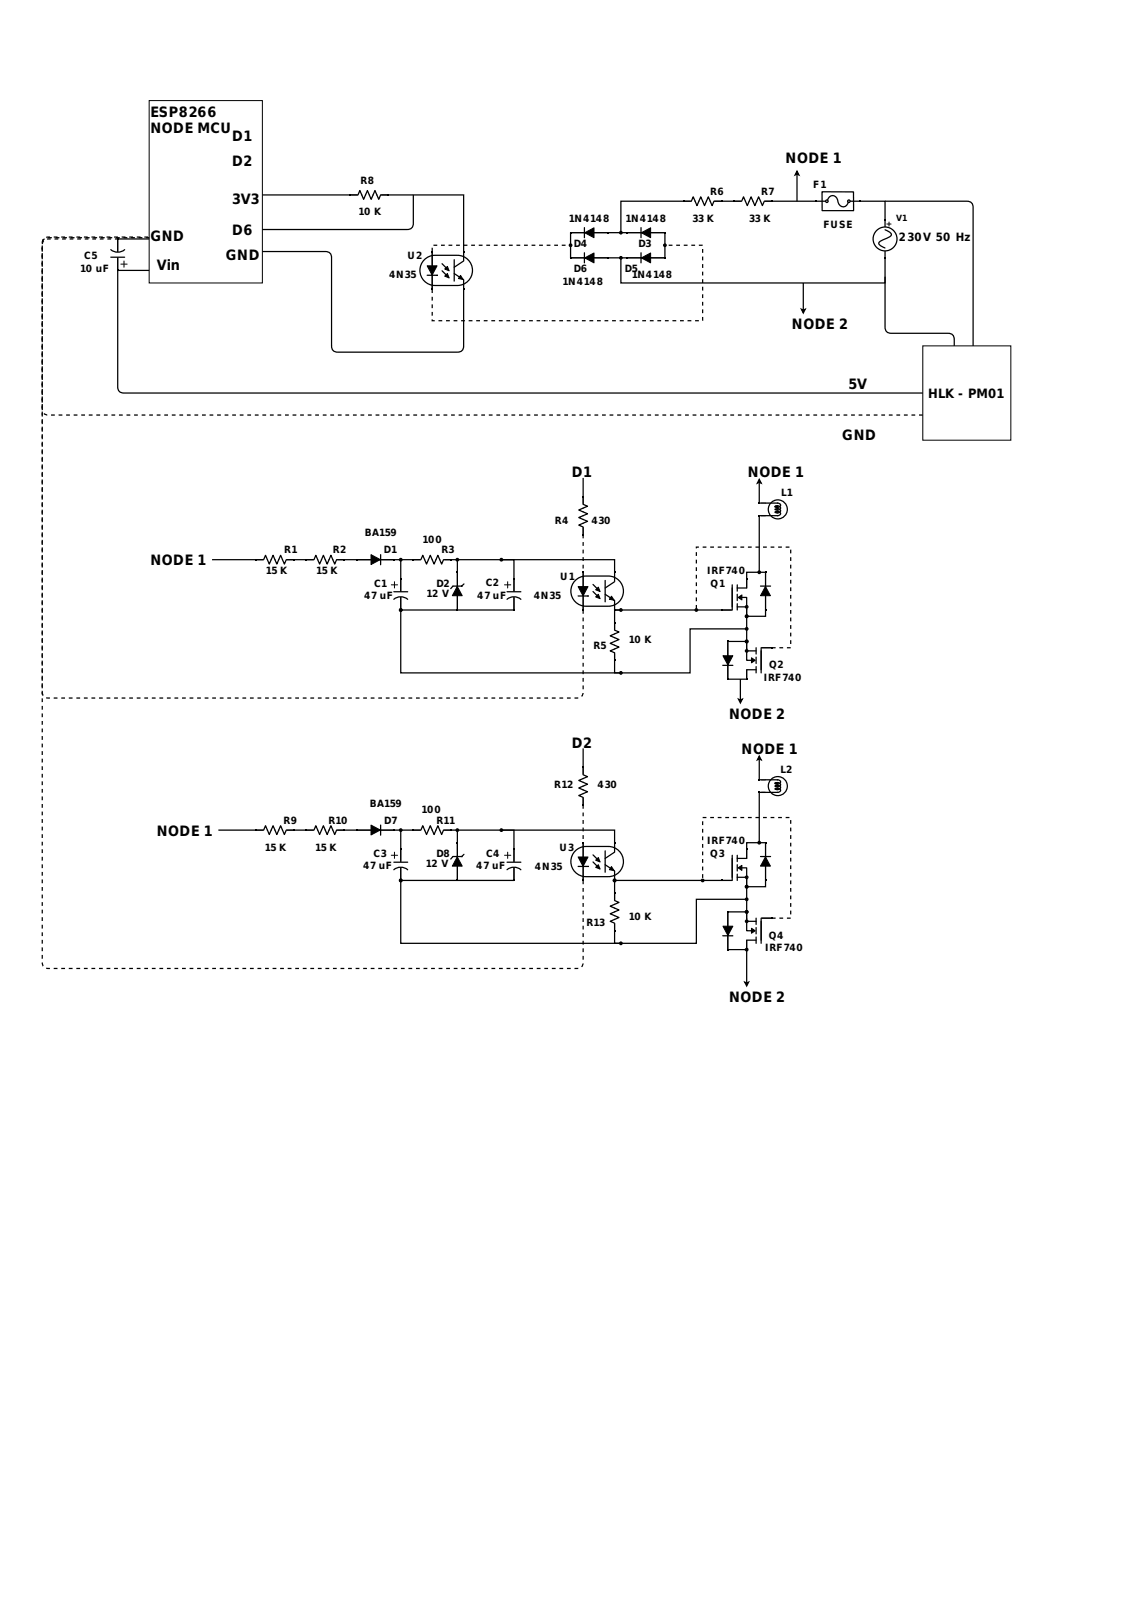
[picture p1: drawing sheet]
<svg xmlns="http://www.w3.org/2000/svg" width="210mm" height="297mm" viewBox="0 0 210 297" stroke-linecap="round" stroke-linejoin="round" font-family="sans-serif">
<g fill="#000">
<path d="M47.2 103.4h.3v.2h-.3zM47.5 103.5h1.1zM53.1 103.5h1.1zM54.2 103.4h.3v.2h-.3zM56.5 103.4h.3v.2h-.3zM56.8 103.5h1.1zM62.4 103.5h1.1zM63.5 103.4h.3v.2h-.3zM65.9 103.4h.2v.2h-.2zM68.6 102.6l1.7 .9-1.7 .9zM72.8 103.4h.3v.2h-.3zM74 106.9h.2v.2h-.2z"/>
<path d="M74 112.7h.2v.2h-.2zM76.3 103.4h.3v.2h-.3zM76.6 103.5h1.1zM82.1 103.5h1.2zM83.3 103.4h.2v.2h-.2zM84.5 105.7h.2v.3h-.2zM84.5 112.7h.2v.2h-.2zM84.6 108.5l.9 1.7h-1.8zM94.9 106.9h.3v.2h-.3zM94.9 112.7h.3v.2h-.3zM107.7 105.7h.3v.3h-.3zM107.7 112.7h.3v.2h-.3z"/>
<path d="M113.5 105.7h.3v.3h-.3zM113.5 112.7h.3v.2h-.3zM133.3 112.7h.3v.2h-.3zM133.6 112.8h1.7zM134.5 118.5h.2v.3h-.2zM136.5 110.5l.7-.5v1zM138 106.9h.2v.2h-.2zM138 113.9h.2v.2h-.2zM138.1 107.1v1.6zM138.1 112.7v1.2zM138.1 118.8v1.1zM138 118.5h.2v.3h-.2z"/>
<path d="M141.5 105.7h.2v.3h-.2zM141.5 112.7h.2v.2h-.2zM141.6 108.5l.9 1.7h-1.9zM140.9 119.8h1.7zM142.6 119.7h.3v.2h-.3zM133.7 121.3h1.8l-.9 1.7zM134.5 125.5h.2v.2h-.2zM138.1 123.9v1.6zM138 125.5h.2v.2h-.2zM139 121.7l.7 .4-.7 .5z"/>
<circle cx="74.1" cy="103.5" r=".23"/>
<circle cx="84.6" cy="103.5" r=".23"/>
<circle cx="138.1" cy="114" r=".23"/>
<circle cx="138.1" cy="118.6" r=".23"/>
</g>
<g fill="none" stroke="#000" stroke-width=".18">
<path d="M66.1 103.5h6.7M68.6 102.6l1.7 .9-1.7 .9zM72.4 108.2h1.1M72.9 107.6v1.2M74.1 107.1v2.2M74.1 110.5v2.2M84.6 108.5l.9 1.7h-1.8zM84.6 106v6.7M93.3 108.2h1.2M93.9 107.6v1.2M95 107.1v2.2M95 110.5v2.2"/>
<path d="M134.6 118.8v6.7M136.5 110.5l.7-.5v1zM141.6 108.5l.9 1.7h-1.9zM141.6 106v6.7M133.7 121.3h1.8l-.9 1.7zM139 121.7l.7 .4-.7 .5z"/>
</g>
<g fill="none" stroke="#000" stroke-width=".23">
<path d="M47.5 103.5h1.1M48.8 103.5l.3-.8 .7 1.6 .7-1.6 .7 1.6 .7-1.6 .7 1.6 .3-.8M53.1 103.5h1.1M54.3 103.5h2.4M56.8 103.5h1.1M58.1 103.5l.3-.8 .7 1.6 .7-1.6 .7 1.6 .7-1.6 .7 1.6 .3-.8M62.4 103.5h1.1M63.6 103.5h2.4M66.1 103.5h6.7M70.4 102.6v1.8M72.8 109.5h2.6M72.8 110.8a1.97 1.97 0 0 1 2.6 0"/>
<path d="M72.9 103.5h3.5M74.1 103.8v3.2M74.1 107.1v2.2M74.1 110.5v2.2M76.6 103.5h1.1M77.8 103.5l.4-.8 .7 1.6 .7-1.6 .7 1.6 .7-1.6 .7 1.6 .3-.8M82.1 103.5h1.2M83.4 103.5h1.2v2.3M84.6 106v6.7M84.8 103.5h10.2v3.5M85.8 108l-.4 .4h.1h-1.7l-.4 .5M93.8 109.5h2.5"/>
<path d="M93.8 110.8a1.97 1.97 0 0 1 2.5 0M95 107.1v2.2M95 110.5v2.2M133.6 112.8h1.7M134.6 118.8v6.7M135.4 108.2v4.6M136.3 108.8h1.8M136.3 112.2h1.8M136.3 108.2v1.1M136.3 109.9v1.2M136.3 111.7v1.1M137.2 110.5h.9v3.4"/>
<path d="M138.1 107.1v1.6M138.1 114.2v4.2M138.1 118.8v3.3h.9M139.8 119.8v1.2M140.6 108.4h1.9M140.8 119.8v4.7M140.9 119.8h1.7M141.6 112.8v1.2h-3.3M141.6 106v6.7M133.7 123.1h1.8M138.1 123.9v1.6M138.1 123.9h1.7"/>
<path d="M138.1 120.4h1.7M139.8 121.5v1.2M139.8 123.3v1.2"/>
<circle cx="74.1" cy="103.5" r=".23"/>
<circle cx="84.6" cy="103.5" r=".23"/>
<circle cx="138.1" cy="114" r=".23"/>
<circle cx="138.1" cy="118.6" r=".23"/>
<circle cx="138.1" cy="112.2" r=".23"/>
<circle cx="138.1" cy="120.4" r=".23"/>
</g>
<path d="M106.6 107.2l1.1-.6 .6-.1h4.2a2.79 2.79 0 0 1 2.8 2.8 2.79 2.79 0 0 1-2.8 2.8h-4.1a2.79 2.79 0 0 1-2.7-1.8 2.79 2.79 0 0 1 .9-3.1z" fill="#fff"/>
<g fill="none" stroke="#000" stroke-width=".23">
<path d="M126.5 37.2h-11.7v5.6M126.6 37.2h1.1M127.9 37.2l.3-.8 .7 1.6 .7-1.6 .7 1.6 .7-1.6 .7 1.6 .3-.8M132.2 37.2h1.1M133.4 37.2h2.4M135.9 37.2h1.1M137.2 37.2l.3-.8 .7 1.6 .7-1.6 .7 1.6 .7-1.6 .7 1.6 .3-.8M141.5 37.2h1.1M105.6 47.7h6.8M105.6 43h6.8M108.1 46.8v1.8M108.1 42.1v1.9"/>
<path d="M112.5 43h3.5M112.5 47.7h3.5M116.1 43h6.8M116.1 47.7h6.8M118.5 42.1v1.9M118.5 46.8v1.8M107.8 93.3l.9 .3-1.7 .7 1.7 .7-1.7 .7 1.7 .7-1.7 .7 .8 .4M107.8 92v1.2M107.8 97.6v1.1M106.6 107.2l1.1-.6 .6-.1h4.2a2.79 2.79 0 0 1 2.8 2.8 2.79 2.79 0 0 1-2.8 2.8h-4.1a2.79 2.79 0 0 1-2.7-1.8 2.79 2.79 0 0 1 .9-3.1zM106.9 110.2h1.9M107.8 106v6.7"/>
<path d="M109.7 108.1l1 1M109.7 109.4l1 1M111.9 109.9l1.8 1.2M111.9 107.4v3.9M113.7 107.6l-1.8 1.2M113.7 106v1.5M113.7 111.2v1.5M113.7 116.5l.8 .4-1.7 .7 1.7 .7-1.7 .7 1.7 .7-1.7 .7 .9 .3M113.7 115.3v1.1M113.7 120.9v1.1"/>
<circle cx="114.8" cy="43" r=".23"/>
</g>
<g fill="#000">
<path d="M126.3 37.1h.3v.2h-.3zM126.6 37.2h1.1zM132.2 37.2h1.1zM133.3 37.1h.3v.2h-.3zM135.6 37.1h.3v.2h-.3zM135.9 37.2h1.1zM141.5 37.2h1.1zM142.6 37.1h.3v.2h-.3zM150.8 37.1h.2v.2h-.2zM158.9 37.1h.2v.2h-.2zM105.4 42.9h.2v.2h-.2zM105.4 47.6h.2v.2h-.2z"/>
<path d="M108.1 43l1.8-.9v1.9zM108.1 47.7l1.8-.9v1.8zM112.4 42.9h.2v.2h-.2zM112.4 47.6h.2v.2h-.2zM115.9 42.9h.2v.2h-.2zM115.9 47.6h.2v.2h-.2zM118.6 43l1.7-.9v1.9zM118.6 47.7l1.7-.9v1.8zM122.9 42.9h.2v.2h-.2zM122.9 47.6h.2v.2h-.2zM107.8 97.6v1.1zM107.8 92v1.2z"/>
<path d="M107.7 98.7h.3v.3h-.3zM107.7 91.8h.3v.2h-.3zM106.9 108.5h1.8l-.9 1.7zM110.7 109.9l.3 .8-.8-.3zM110.2 109.1l.5-.5 .3 .8zM113.1 110.3l.5 .7-.9-.2zM113.7 115.3v1.1zM113.5 115h.3v.3h-.3zM113.7 120.9v1.1zM113.5 122h.3v.2h-.3z"/>
<circle cx="114.8" cy="43" r=".23"/>
</g>
<g fill="none" stroke="#000" stroke-width=".18">
<path d="M105.6 43h6.8M105.6 47.7h6.8M108.1 47.7l1.8-.9v1.8zM108.1 43l1.8-.9v1.9zM116.1 43h6.8M116.1 47.7h6.8M118.6 43l1.7-.9v1.9zM118.6 47.7l1.7-.9v1.8zM106.9 108.5h1.8l-.9 1.7zM107.8 106v6.7M110.2 109.1l.5-.5 .3 .8zM110.7 109.9l.3 .8-.8-.3z"/>
<path d="M113.1 110.3l.5 .7-.9-.2z"/>
</g>
<path d="M107.8 98.9v6.9" fill="none" stroke="#000" stroke-width=".23" stroke-dasharray=".7 .7" stroke-linecap="butt"/>
<path d="M152 35.5h5.8l.1 3.5h-5.9z" fill="#fff"/>
<g fill="none" stroke="#000" stroke-width=".23">
<path d="M151 37.2h1.6M152 35.5h5.8l.1 3.5h-5.9zM153.1 36.9l.2-.4a.86 .86 0 0 1 1.5 .2 1.63 1.63 0 0 0 1 1.5h.4l.4-.3 .3-.5M157.3 37.2h1.6"/>
<circle cx="152.9" cy="37.2" r=".23"/>
<circle cx="157" cy="37.2" r=".23"/>
</g>
<path d="M163.6 40.6h.2v.2h-.2zM163.6 47.6h.2v.2h-.2z" fill="#000"/>
<circle cx="163.7" cy="44.2" r="2.21" fill="#fff"/>
<g fill="none" stroke="#000" stroke-width=".23">
<path d="M142.7 37.2h8.2M159 37.2h4.7v3.5M163.7 47.7v4.6h-48.9v-4.4M163.7 42.5l.7 .4 .4 .3 .1 .2-.5 .5-1.4 .6-.5 .4 .1 .3 .3 .3 .8 .4M163.7 40.8v1.1M163.7 46.5v1.1"/>
<circle cx="114.8" cy="47.7" r=".23"/>
<circle cx="163.7" cy="44.2" r="2.21"/>
</g>
<path d="M164 41.4h.8M164.4 41.1v.7" fill="none" stroke="#000" stroke-width=".18"/>
<g fill="#000">
<path d="M79.8 46.4h.2v.2h-.2zM79.8 53.4h.2v.2h-.2zM85.6 46.4h.3v.2h-.3zM85.6 53.4h.3v.2h-.3z"/>
<circle cx="114.8" cy="47.7" r=".23"/>
</g>
<path d="M78.7 47.8l1.1-.5 .6-.1h4.2a2.79 2.79 0 0 1 2.8 2.8 2.79 2.79 0 0 1-2.8 2.8h-4.2a2.79 2.79 0 0 1-2.6-1.9 2.79 2.79 0 0 1 .9-3.1z" fill="#fff"/>
<g fill="none" stroke="#000" stroke-width=".23">
<path d="M64.9 36.1h1.2M66.2 36.1l.4-.9 .6 1.7 .7-1.7 .7 1.7 .7-1.7 .7 1.7 .4-.8M70.5 36.1h1.2M78.7 47.8l1.1-.5 .6-.1h4.2a2.79 2.79 0 0 1 2.8 2.8 2.79 2.79 0 0 1-2.8 2.8h-4.2a2.79 2.79 0 0 1-2.6-1.9 2.79 2.79 0 0 1 .9-3.1zM79 50.9h1.9M79.9 46.6v6.8M81.7 48.8l1 1M81.8 50.1l.9 1M84 50.6l1.7 1.2M84 48v4M85.7 48.3l-1.7 1.1M85.7 46.6v1.6"/>
<path d="M85.7 51.9v1.5M105.5 43v4.7M123 43v4.7M47.5 153.5h1.1M48.8 153.5l.3-.8 .7 1.6 .7-1.6 .7 1.6 .7-1.6 .7 1.6 .3-.8M53.1 153.5h1.1M54.3 153.5h2.4M56.8 153.5h1.1M58.1 153.5l.3-.8 .7 1.6 .7-1.6 .7 1.6 .7-1.6 .7 1.6 .3-.8M62.4 153.5h1.1M63.6 153.5h2.4M66.1 153.5h6.7"/>
<path d="M70.4 152.6v1.9M72.8 159.5h2.6M72.9 153.5h3.5M74.1 153.8v3.2M74.1 157.1v2.3M76.6 153.5h1.1M77.8 153.5l.4-.8 .7 1.6 .7-1.6 .7 1.6 .7-1.6 .7 1.6 .3-.8M82.1 153.5h1.2M83.4 153.5h1.2v2.4M84.6 156v6.7M84.8 153.5h10.2v3.5M85.8 158l-.4 .4h.1h-1.7l-.4 .5"/>
<path d="M93.8 159.5h2.5M95 157.1v2.3M135.4 158.2v4.6M136.3 158.8h1.8M136.3 158.2v1.2M136.3 159.9v1.2M138.1 157.1v1.6M140.6 158.4h1.9M141.6 156v6.7M72.8 160.9a1.97 1.97 0 0 1 2.6 0M74.1 160.5v2.2M93.8 160.9a1.97 1.97 0 0 1 2.5 0"/>
<path d="M95 160.5v2.2M133.6 162.8h1.7M133.7 173.1h1.8M134.6 168.8v6.7M136.3 162.3h1.8M136.3 161.7v1.1M137.2 160.5h.9v3.4M138.1 164.2v4.2M138.1 168.8v3.3h.9M138.1 173.9v1.6M138.1 173.9h1.7M138.1 170.4h1.7"/>
<path d="M139.8 169.8v1.2M139.8 171.6v1.1M139.8 173.3v1.2M140.8 169.8v4.7M140.9 169.8h1.7M141.6 162.8v1.2h-3.3"/>
<circle cx="74.1" cy="153.5" r=".23"/>
<circle cx="84.6" cy="153.5" r=".23"/>
<circle cx="138.1" cy="162.3" r=".23"/>
<circle cx="138.1" cy="164" r=".23"/>
<circle cx="138.1" cy="168.7" r=".23"/>
<circle cx="138.1" cy="170.4" r=".23"/>
</g>
<g fill="#000">
<path d="M64.7 35.9h.2v.3h-.2zM64.9 36.1h1.2zM70.5 36.1h1.2zM71.7 35.9h.2v.3h-.2zM79 49.2h1.8l-.9 1.7zM82.7 50.6l.4 .8-.9-.3zM82.2 49.8l.5-.5 .4 .8zM85.2 50.9l.5 .8-.9-.2zM47.2 153.4h.3v.3h-.3zM47.5 153.5h1.1zM53.1 153.5h1.1zM54.2 153.4h.3v.3h-.3z"/>
<path d="M56.5 153.4h.3v.3h-.3zM56.8 153.5h1.1zM62.4 153.5h1.1zM63.5 153.4h.3v.3h-.3zM65.9 153.4h.2v.3h-.2zM68.6 152.6l1.7 .9-1.7 .9zM72.8 153.4h.3v.3h-.3zM74 156.9h.2v.2h-.2zM76.3 153.4h.3v.3h-.3zM76.6 153.5h1.1zM82.1 153.5h1.2zM83.3 153.4h.2v.3h-.2z"/>
<path d="M84.5 155.7h.2v.3h-.2zM84.6 158.5l.9 1.7h-1.8zM94.9 156.9h.3v.2h-.3zM107.7 155.7h.3v.3h-.3zM113.5 155.7h.3v.3h-.3zM138 156.9h.2v.2h-.2zM138.1 157.1v1.6zM141.5 155.7h.2v.3h-.2zM141.6 158.5l.9 1.7h-1.9zM74 162.7h.2v.3h-.2zM84.5 162.7h.2v.3h-.2zM94.9 162.7h.3v.3h-.3z"/>
<path d="M107.7 162.7h.3v.3h-.3zM113.5 162.7h.3v.3h-.3zM133.3 162.7h.3v.3h-.3zM133.6 162.8h1.7zM133.7 171.3h1.8l-.9 1.7zM134.5 175.5h.2v.3h-.2zM134.5 168.5h.2v.3h-.2zM136.5 160.5l.7-.5v1zM138 163.9h.2v.2h-.2zM138.1 162.7v1.2zM138.1 173.9v1.6zM138.1 168.8v1.1z"/>
<path d="M138 175.5h.2v.3h-.2zM138 168.5h.2v.3h-.2zM139 171.7l.7 .4-.7 .5zM141.5 162.7h.2v.3h-.2zM140.9 169.8h1.7zM142.6 169.7h.3v.2h-.3z"/>
<circle cx="74.1" cy="153.5" r=".23"/>
<circle cx="84.6" cy="153.5" r=".23"/>
<circle cx="138.1" cy="168.7" r=".23"/>
<circle cx="138.1" cy="164" r=".23"/>
</g>
<g fill="none" stroke="#000" stroke-width=".18">
<path d="M79 49.2h1.8l-.9 1.7zM79.9 46.6v6.8M82.7 50.6l.4 .8-.9-.3zM82.7 49.3l.4 .8-.9-.3zM85.2 50.9l.5 .8-.9-.2zM66.1 153.5h6.7M68.6 152.6l1.7 .9-1.7 .9zM72.4 158.2h1.1M72.9 157.6v1.2M74.1 157.1v2.3M84.6 158.5l.9 1.7h-1.8zM84.6 156v6.7"/>
<path d="M93.3 158.2h1.2M93.9 157.6v1.2M95 157.1v2.3M141.6 158.5l.9 1.7h-1.9zM141.6 156v6.7M74.1 160.5v2.2M95 160.5v2.2M133.7 171.3h1.8l-.9 1.7zM134.6 168.8v6.7M136.5 160.5l.7-.5v1zM139 171.7l.7 .4-.7 .5z"/>
</g>
<path d="M106.6 157.2l1.1-.6h.6h4.2a2.79 2.79 0 0 1 2.8 2.8 2.79 2.79 0 0 1-2.8 2.7h-4.1a2.79 2.79 0 0 1-2.7-1.8 2.79 2.79 0 0 1 .9-3.1z" fill="#fff"/>
<g fill="none" stroke="#000" stroke-width=".23">
<path d="M48.5 36.1h16.3M147.4 31.7l.3 .7-.3-.2-.4 .2zM147.4 32.2v5M163.7 37.2h15.1a1.03 1.03 0 0 1 1.2 1.2v25.6M20.5 47.6h2.5M20.5 46.2a1.97 1.97 0 0 0 2.5 0M21.8 44.2h5.8M21.8 44.3v2.2M21.8 47.7v2.2M27.6 50h-5.8v21.5a1.03 1.03 0 0 0 1.1 1.2h147.8M48.5 46.5h11.7a1.03 1.03 0 0 1 1.1 1.2v16.3a1.03 1.03 0 0 0 1.2 1.1h22.1a1.03 1.03 0 0 0 1.1-1.1v-10.5M148.2 57.2l.4 .2 .3-.2-.3 .7z"/>
<path d="M148.6 52.3v5.1M163.7 51.2v9.3a1.03 1.03 0 0 0 1.1 1.1h10.5a1.03 1.03 0 0 1 1.2 1.2v1.2M107.8 88.4v3.5M39.2 103.5h8.2M74.1 113.1v11.4h40.5M74.3 112.8h20.7M93 103.5h20.7v2.3M137.9 116.3h-10.3v8.2h-13.9v-2.4M141.6 105.8h-3.5v1.2M107.8 138.4v3.5M40.4 153.5h7M93 153.5h20.7v2.4"/>
<path d="M106.6 157.2l1.1-.6h.6h4.2a2.79 2.79 0 0 1 2.8 2.8 2.79 2.79 0 0 1-2.8 2.7h-4.1a2.79 2.79 0 0 1-2.7-1.8 2.79 2.79 0 0 1 .9-3.1zM107.8 156v6.7M107.8 143.3l.9 .3-1.7 .7 1.7 .7-1.7 .7 1.7 .7-1.7 .7 .8 .4M107.8 142v1.2M107.8 147.6v1.2M109.7 158.1l1 1M109.7 159.4l1 1M111.9 159.9l1.8 1.2M111.9 157.4v3.9M113.7 157.6l-1.8 1.2M113.7 156v1.5M141.6 155.9h-3.5v1.1"/>
<path d="M74.1 163.1v11.4h40.5M74.3 162.8h20.7M106.9 160.3h1.9M113.7 161.2v1.5M113.7 166.6l.8 .3-1.7 .7 1.7 .7-1.7 .7 1.7 .7-1.7 .7 .9 .4M113.7 165.3v1.1M113.7 170.9v1.1M137.9 166.3h-9.1v8.2h-15.1v-2.4"/>
<circle cx="74.1" cy="112.8" r=".23"/>
<circle cx="92.7" cy="103.5" r=".23"/>
<circle cx="138.1" cy="116.3" r=".23"/>
<circle cx="114.8" cy="124.5" r=".23"/>
<circle cx="92.7" cy="153.5" r=".23"/>
<circle cx="74.1" cy="162.8" r=".23"/>
<circle cx="114.8" cy="174.5" r=".23"/>
<circle cx="138.1" cy="166.3" r=".23"/>
</g>
<g fill="#000">
<path d="M147.4 31.7l.3 .7-.3-.2-.4 .2zM21.7 49.9h.2v.2h-.2zM21.7 44.1h.2v.2h-.2zM148.2 57.2l.4 .2 .3-.2-.3 .7zM140.3 92.9h.2v.3h-.2zM140.3 95.3h.2v.2h-.2zM107.8 147.6v1.2zM107.8 142v1.2zM107.7 148.8h.3v.2h-.3zM107.7 141.8h.3v.2h-.3zM110.7 159.9l.3 .8-.8-.3zM110.2 159.1l.5-.5 .3 .8z"/>
<path d="M106.9 158.5h1.8l-.9 1.7zM113.1 160.3l.5 .7-.9-.1zM113.7 170.9v1.1zM113.7 165.3v1.1zM113.5 172h.3v.3h-.3zM113.5 165.1h.3v.2h-.3z"/>
<circle cx="74.1" cy="112.8" r=".23"/>
<circle cx="92.7" cy="103.5" r=".23"/>
<circle cx="138.1" cy="116.3" r=".23"/>
<circle cx="114.8" cy="124.5" r=".23"/>
<circle cx="92.7" cy="153.5" r=".23"/>
<circle cx="74.1" cy="162.8" r=".23"/>
<circle cx="114.8" cy="174.5" r=".23"/>
<circle cx="138.1" cy="166.3" r=".23"/>
</g>
<path d="M27.6 18.6h20.9v33.7h-20.9zM21.8 44.3v2.2M21.8 47.7v2.2M22.4 48.8h1.1M22.9 48.3v1.1M170.7 64h16.2v17.4h-16.2zM106.9 158.5h1.8l-.9 1.7zM107.8 156v6.7M110.2 159.1l.5-.5 .3 .8zM110.7 159.9l.3 .8-.8-.3zM113.1 160.3l.5 .7-.9-.1z" fill="none" stroke="#000" stroke-width=".18"/>
<path d="M170.7 76.8h-161.7a1.03 1.03 0 0 1-1.2-1.2v-30.2a1.03 1.03 0 0 1 1.2-1.2h12.8M107.8 112.8v15.1a1.03 1.03 0 0 1-1.1 1.2h-97.7a1.03 1.03 0 0 1-1.2-1.2v-82.9a1.03 1.03 0 0 1 1.2-1.2h18.6M107.8 148.9v7M107.8 162.8v15.2a1.03 1.03 0 0 1-1.1 1.1h-97.7a1.03 1.03 0 0 1-1.2-1.1v-132.9a1.03 1.03 0 0 1 1.2-1.1h18.6" fill="none" stroke="#000" stroke-width=".23" stroke-dasharray=".7 .7" stroke-linecap="butt"/>
<circle cx="143.8" cy="94.2" r="1.76" fill="#fff"/>
<g fill="none" stroke="#000" stroke-width=".23">
<path d="M140.9 93h2.9M143.8 93l.5 .2 .1 .2-.2 .3-.4 .1M143.8 93.6l.5 .1 .1 .2-.3 .4h-.3M143.8 94.1l.5 .2 .1 .1-.3 .4-.3 .1M143.8 94.6l.5 .2v.4l-.2 .1-3.2 .1M143.8 94.6l-.4 .2 .5 .1M143.8 94.1l-.4 .2h.5M143.8 93.6l-.4 .1 .5 .1"/>
<circle cx="143.8" cy="94.2" r="1.76"/>
</g>
<path d="M140.5 93h1z" fill="#fff"/>
<path d="M140.5 93h1" fill="none" stroke="#000" stroke-width=".23"/>
<path d="M140.5 95.4h1z" fill="#fff"/>
<path d="M140.5 95.4h1" fill="none" stroke="#000" stroke-width=".23"/>
<path d="M140.3 144.1h.2v.2h-.2zM140.3 146.4h.2v.3h-.2z" fill="#000"/>
<circle cx="143.8" cy="145.4" r="1.76" fill="#fff"/>
<g fill="none" stroke="#000" stroke-width=".23">
<path d="M140.9 144.2h2.9M143.8 144.2l.5 .2 .1 .2-.2 .3-.4 .1M143.8 144.7l.5 .2 .1 .2-.3 .3-.3 .1M143.8 145.3l.5 .1 .1 .2-.3 .4h-.3M143.8 145.8l.5 .2v.4l-.2 .1-3.2 .1M143.8 145.8l-.4 .2h.5M143.8 145.3l-.4 .1 .5 .1M143.8 144.7l-.4 .2 .5 .1"/>
<circle cx="143.8" cy="145.4" r="1.76"/>
</g>
<path d="M140.5 144.2h1z" fill="#fff"/>
<path d="M140.5 144.2h1" fill="none" stroke="#000" stroke-width=".23"/>
<path d="M140.5 146.6h1z" fill="#fff"/>
<g fill="none" stroke="#000" stroke-width=".23">
<path d="M71.8 36.1h13.9v10.4M76.4 36.1v5.2a1.03 1.03 0 0 1-1.1 1.2h-26.8M140.4 88.7l.4 .7-.4-.2-.3 .2zM140.4 89.2v3.8M140.4 95.4v10.2M113.7 112.8h19.7M114.6 112.8h-.9v2.4M134.6 118.6h3.3M134.6 125.6h3.5M136.6 129.3l.3 .2 .4-.2-.4 .7zM136.9 125.6v3.9M140.4 139.8l.4 .7-.4-.1-.3 .1z"/>
<path d="M140.4 140.4v3.8M140.4 146.6v9M140.5 146.6h1M113.7 163.1v2.1M113.9 162.8h19.5M134.6 168.7h3.3M134.6 175.6h3.3M138.1 175.6v6.2M137.7 181.7l.4 .1 .3-.1-.3 .7z"/>
<circle cx="105.5" cy="45.4" r=".23"/>
<circle cx="123" cy="45.4" r=".23"/>
<circle cx="114.8" cy="112.8" r=".23"/>
<circle cx="128.8" cy="112.8" r=".23"/>
<circle cx="138.1" cy="118.6" r=".23"/>
<circle cx="140.4" cy="105.8" r=".23"/>
<circle cx="140.4" cy="155.9" r=".23"/>
<circle cx="113.7" cy="162.8" r=".23"/>
<circle cx="129.9" cy="162.8" r=".23"/>
<circle cx="138.1" cy="168.7" r=".23"/>
<circle cx="138.1" cy="175.6" r=".23"/>
</g>
<g fill="#000">
<path d="M140.4 88.7l.4 .7-.4-.2-.3 .2zM136.6 129.3l.3 .2 .4-.2-.4 .7zM140.4 139.8l.4 .7-.4-.1-.3 .1zM137.7 181.7l.4 .1 .3-.1-.3 .7z"/>
<circle cx="105.5" cy="45.4" r=".23"/>
<circle cx="123" cy="45.4" r=".23"/>
<circle cx="114.8" cy="112.8" r=".23"/>
<circle cx="128.8" cy="112.8" r=".23"/>
<circle cx="138.1" cy="118.6" r=".23"/>
<circle cx="140.4" cy="105.8" r=".23"/>
<circle cx="140.4" cy="155.9" r=".23"/>
<circle cx="113.7" cy="162.8" r=".23"/>
<circle cx="129.9" cy="162.8" r=".23"/>
<circle cx="138.1" cy="168.7" r=".23"/>
<circle cx="138.1" cy="175.6" r=".23"/>
</g>
<path d="M79.9 46.5v-1.1h25.4M79.9 53.5v5.8h50v-13.9h-6.7M142.7 119.8h3.5v-18.6h-17.4v11.4M142.7 169.8h3.5v-18.6h-16.3v11.4" fill="none" stroke="#000" stroke-width=".23" stroke-dasharray=".7 .7" stroke-linecap="butt"/>
<g font-size="2.6">
<text x="27.8" y="21.6">ESP8266</text>
<text x="27.8" y="24.7">NODE MCU</text>
<text x="42.9" y="26">D1</text>
<text x="42.9" y="30.7">D2</text>
<text x="145.3" y="30.1">NODE 1</text>
<text x="42.9" y="37.7">3V3</text>
<text x="27.8" y="44.7">GND</text>
<text x="42.9" y="43.5">D6</text>
<text x="29" y="49.9">Vin</text>
<text x="41.8" y="48.1">GND</text>
<text x="146.5" y="60.9">NODE 2</text>
<text x="156.9" y="72">5V</text>
<text x="155.8" y="81.3">GND</text>
<text x="105.8" y="88.3">D1</text>
<text x="138.3" y="88.3">NODE 1</text>
<text x="27.8" y="104.6">NODE 1</text>
<text x="134.8" y="133.1">NODE 2</text>
<text x="105.8" y="138.3">D2</text>
<text x="137.2" y="139.5">NODE 1</text>
<text x="29" y="154.6">NODE 1</text>
<text x="134.8" y="185.4">NODE 2</text>
</g>
<text font-size="2.4" x="171.6" y="73.6">HLK - PM01</text>
<text font-size="2.1" x="166.2" y="44.7">230V 50 Hz</text>
<g font-size="1.9">
<text x="66.7" y="34">R8</text>
<text x="131.4" y="36">R6</text>
<text x="140.8" y="36">R7</text>
<text x="150.4" y="34.8">F1</text>
<text x="66.3" y="39.8">10 K</text>
<text x="105.2" y="41">1N4148</text>
<text x="115.7" y="41">1N4148</text>
<text x="128.1" y="41">33 K</text>
<text x="138.5" y="41">33 K</text>
<text x="15.6" y="48">C5</text>
<text x="75.4" y="48">U2</text>
<text x="106.1" y="45.6">D4</text>
<text x="118.1" y="45.7">D3</text>
<text x="152.3" y="42.2">FUSE</text>
<text x="14.8" y="50.3">10 uF</text>
<text x="71.9" y="51.5">4N35</text>
<text x="104" y="52.6">1N4148</text>
<text x="106.1" y="50.3">D6</text>
<text x="115.6" y="50.3">D5</text>
<text x="116.8" y="51.5">1N4148</text>
<text x="144.5" y="91.8">L1</text>
<text x="67.5" y="99.2">BA159</text>
<text x="78.1" y="100.4">100</text>
<text x="102.6" y="96.8">R4</text>
<text x="109.4" y="96.8">430</text>
<text x="49.2" y="106.2">15 K</text>
<text x="52.6" y="102.4">R1</text>
<text x="58.5" y="106.2">15 K</text>
<text x="61.6" y="102.3">R2</text>
<text x="71" y="102.3">D1</text>
<text x="81.6" y="102.4">R3</text>
<text x="103.6" y="107.4">U1</text>
<text x="130.8" y="106.1">IRF740</text>
<text x="67.3" y="110.8">47 uF</text>
<text x="69.2" y="108.5">C1</text>
<text x="78.9" y="110.4">12 V</text>
<text x="80.7" y="108.5">D2</text>
<text x="88.3" y="110.8">47 uF</text>
<text x="89.8" y="108.5">C2</text>
<text x="98.7" y="110.8">4N35</text>
<text x="131.4" y="108.5">Q1</text>
<text x="116.3" y="118.9">10 K</text>
<text x="109.7" y="120.1">R5</text>
<text x="141.3" y="125.9">IRF740</text>
<text x="142.2" y="123.6">Q2</text>
<text x="144.3" y="143">L2</text>
<text x="68.4" y="149.2">BA159</text>
<text x="102.5" y="145.7">R12</text>
<text x="110.5" y="145.7">430</text>
<text x="52.4" y="152.3">R9</text>
<text x="60.7" y="152.3">R10</text>
<text x="71.1" y="152.3">D7</text>
<text x="78" y="150.3">100</text>
<text x="80.7" y="152.3">R11</text>
<text x="49" y="157.3">15 K</text>
<text x="58.3" y="157.3">15 K</text>
<text x="67.1" y="160.8">47 uF</text>
<text x="69.1" y="158.5">C3</text>
<text x="78.7" y="160.3">12 V</text>
<text x="80.7" y="158.5">D8</text>
<text x="88.1" y="160.8">47 uF</text>
<text x="89.9" y="158.5">C4</text>
<text x="98.9" y="160.9">4N35</text>
<text x="103.5" y="157.3">U3</text>
<text x="130.8" y="156.1">IRF740</text>
<text x="131.4" y="158.5">Q3</text>
<text x="108.5" y="171.3">R13</text>
<text x="116.3" y="170.1">10 K</text>
<text x="142.2" y="173.6">Q4</text>
<text x="141.5" y="176">IRF740</text>
</g>
<text font-size="1.6" x="165.8" y="40.9">V1</text>
</svg>
